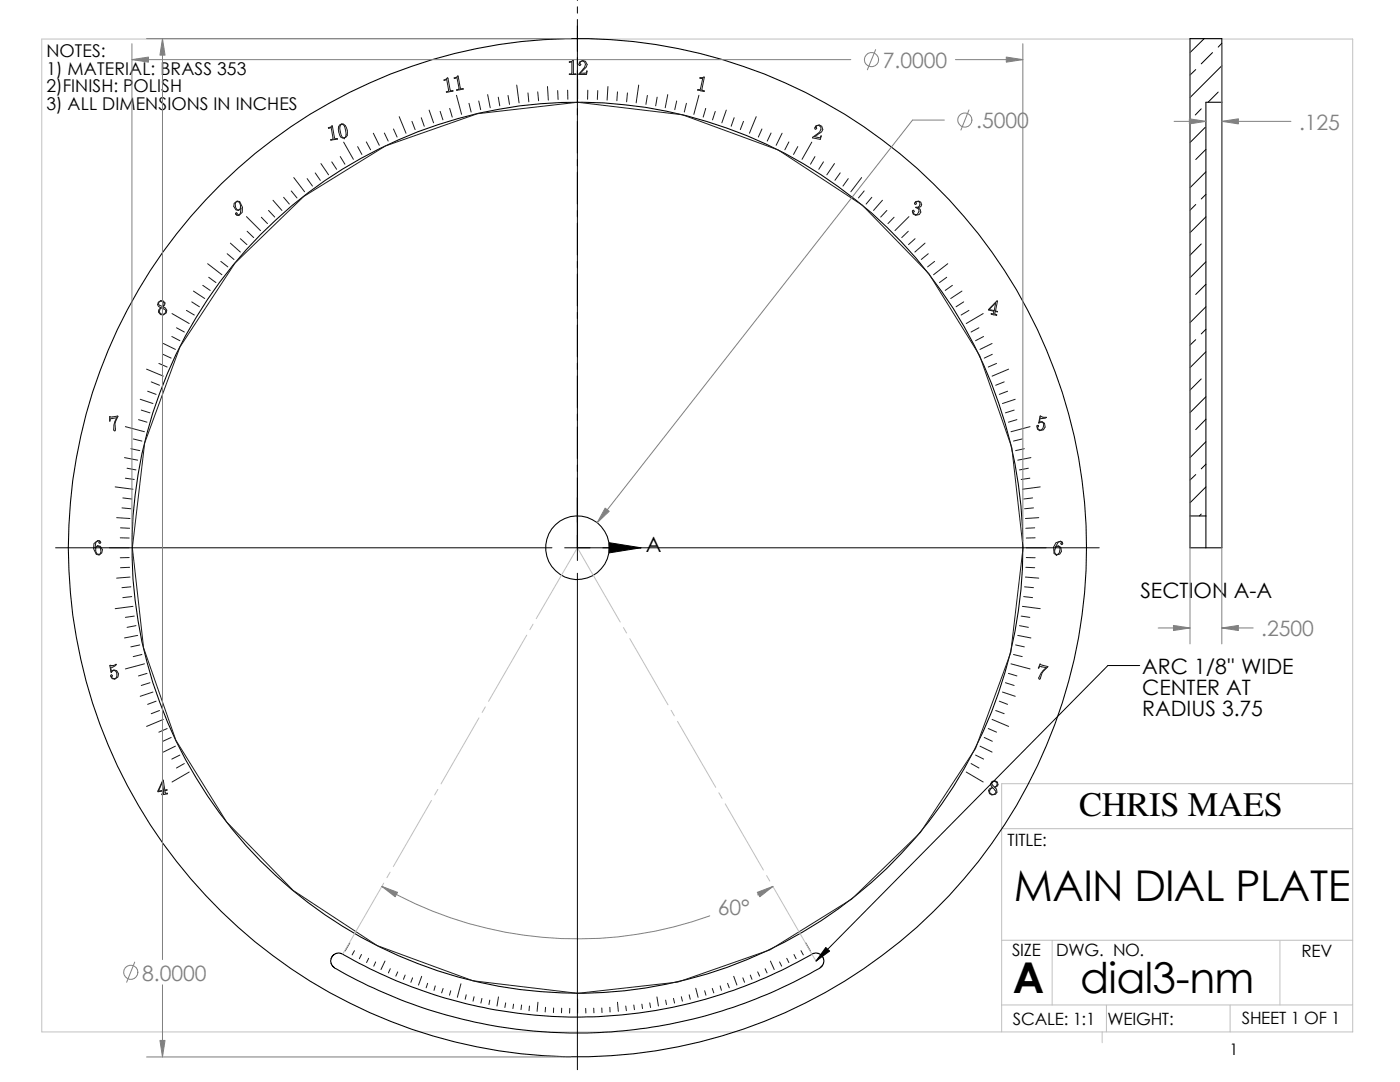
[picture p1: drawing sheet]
<svg xmlns="http://www.w3.org/2000/svg" width="279mm" height="216mm" viewBox="0 0 279 216" stroke-linecap="round" stroke-linejoin="round" font-family="sans-serif">
<g fill="none" stroke="#c0c0c0" stroke-width=".2">
<path d="M8.3 7.8h261.7v198.1h-261.7zM105.1 126.7l-7.6 13.3M106.4 124.5l-.7 1.1M107 123.4l8.2-14.1 8.6 14.8M124.4 125.2l.7 1.1M125.7 127.4l7.6 13.2M86.1 159.7l-7.6 13.2M87.4 157.5l-.7 1.1M95.6 143.3l-7.6 13.1M96.9 141.1l-.7 1.1M133.9 141.7l.7 1.1M135.2 143.9l7.6 13.2"/>
<path d="M143.5 158.2l.6 1.1M270 156.4h-70.1v49.5M76.6 176.2l-8.2 14.2M77.9 174l-.7 1.1M144.7 160.4l7.7 13.2M153 174.7l.6 1.1M154.3 176.9l8.6 14.8M199.9 165.4h70.1M199.9 187.6h70.1M210 187.6v12.9M255.4 187.6v12.9M199.9 200.5h70.1"/>
<path d="M220 205.9v2.2M220.8 200.5v5.4M245.5 200.5v5.4"/>
</g>
<g fill="none" stroke="#000" stroke-width=".2">
<path d="M238.6 13.9l-1.1 1.1M240.3 7.7l-2.8 2.8M242 10.5l-2.3 2.2M243.1 18.4l-2 2M243.8 13.1l-6.3 6.4M243.8 8.6l-.7 .8M239.7 21.7l-1.2 1.2M240.5 25.4l-3 3M240.7 34.3l-3.2 3.2M240.7 29.8l-2.1 2M240.7 38.8l-1 .9M238.6 40.8l-1.1 1.2"/>
<path d="M239.7 48.7l-2.2 2.2M240.7 43.3l-3.2 3.1M240.7 52.2l-3.2 3.2M240.7 56.7l-2.1 2.1M238.6 67.8l-1.1 1.1M239.7 75.6l-2.2 2.3M240.7 61.2l-3.2 3.2M240.7 70.2l-3.2 3.2M240.7 79.2l-3.2 3.1M240.7 65.7l-1 .9M238.6 94.7l-1.1 1.1M240.7 88.1l-3.2 3.2"/>
<path d="M240.7 97.2l-3.2 3.1M240.7 83.7l-2.1 2M240.7 92.6l-1 1M239.7 102.6l-.3 .4"/>
</g>
<g fill="none" stroke="#000" stroke-width=".21">
<path d="M237.5 7.7h6.3v101.6h-6.3zM243.8 20.4h-3.1v88.9M237.5 103h3.2M66.8 193.2a97.3 97.3 0 0 0 46.8 12.9 104.6 104.6 0 0 0 13.1-.7 98.7 98.7 0 0 0 37-12.2M68.4 190.4a93.8 93.8 0 0 0 94-.2h1l.4 .3 .5 .5 .1 .6v.6l-.3 .5-.4 .4M68.4 190.4l-.4-.2h-.8l-.6 .3-.4 .5-.2 .6v.6l.3 .5 .5 .4"/>
<circle cx="115.2" cy="109.3" r="101.6"/>
<circle cx="115.2" cy="109.3" r="6.3"/>
<circle cx="115.2" cy="109.3" r="88.9"/>
</g>
<g fill="none" stroke="#191924" stroke-width=".2">
<path d="M88.6 16l.8-.5 .4 2.4 .1 .2h.5v.1l-1.3 .2 .4-.4-.3-2.1zM90.6 15.5l.8-.3 .5 2.4 .1 .1 .5 .1-1.4 .2v-.1l.5-.1v-.2l-.4-2.1-.5 .2zM91.1 19l1 3.8M97.3 18.9l.5 2.6M99.4 19.4l.3 1.7M101.4 19l.3 1.8M103.1 17l.5 3.5M105.4 18.5l.1 1.8M107.3 18.3l.2 1.8M109.3 17.3l.1 2.7M111.3 18.1l.1 1.8M113.3 18v1.8"/>
<path d="M113.6 12.3l.8-.2v2.5l.5 .3h-1.3l.5-.2v-.1v-2.2h-.5zM115.3 15.8v4M115.7 12.4l.6-.3 .5 .1 .4 .7-.2 .5-1.2 1.2h1.2l.2-.4-.1 .7h-1.6l1.2-1.5 .1-.5-.1-.5-.5-.3-.3 .2-.2 .4 .2 .2-.2 .2-.2-.1zM117.3 18v1.8M119.3 18.1l-.1 1.8M121.3 17.3l-.1 2.7M123.2 18.3l-.1 1.8M125.2 18.5l-.1 1.8M127.5 17l-.5 3.5M129.2 19l-.3 1.8M131.1 19.4l-.2 1.7M133.3 18.9l-.5 2.6"/>
<path d="M139.5 19l-1 3.8M139.7 15.5l.8-.1-.4 2.4v.2l.4 .1v.1l-1.3-.2 .1-.1h.4l.1-.1 .5-2.2h-.6zM54.5 40l1.8 2M56.6 39.4l1.1 1.3M58.1 38.1l1.2 1.4M58.6 35.4l2.2 2.9M61.3 35.6l1.1 1.5M62.9 34.5l1 1.5M64.1 32.6l1.5 2.3M65.5 25.5l.8-.4 .5 2.4 .1 .2 .4-.1 .1 .2-1.4 .2v-.1l.4-.1 .1-.2-.4-2.2-.5 .2zM66.2 32.3l1 1.5M67.8 24.9l.4-.2a1.39 1.39 0 0 1 1.1 1.7l-.2 .9-.4 .3h-.3a2.05 2.05 0 0 1-.8-2.3z"/>
<path d="M67.9 31.2l.9 1.6M68 24.9l.2-.1a1.1 1.1 0 0 1 .8 1.2 1.18 1.18 0 0 1-.3 1.5 1.26 1.26 0 0 1-.8-1.3l-.1-.9zM68.6 28.4l1.9 3.4M68.7 27.5h.1M71.4 29.3l.8 1.5M73.1 28.3l.9 1.6M74.5 26.6l1.2 2.4M76.7 26.5l.8 1.7M78.5 25.7l.7 1.6M79.7 23.3l1.3 3.3M82.2 24.2l.6 1.7M84.1 23.5l.6 1.7"/>
<path d="M85.6 22l.9 2.5M87.8 22.2l.6 1.7M89.7 21.6l.6 1.8M93.6 20.6l.4 1.8M95.5 20.2l.4 1.7M135 20.2l-.3 1.7M137 20.6l-.4 1.8M140.8 21.6l-.5 1.8M142.7 22.2l-.5 1.7M144.9 22l-.8 2.5M146.5 23.5l-.6 1.7M148.4 24.2l-.7 1.7"/>
<path d="M150.9 23.3l-1.3 3.3M152.1 25.7l-.8 1.6M153.9 26.5l-.8 1.7M156.1 26.6l-1.2 2.4M157.4 28.3l-.8 1.6M159.2 29.3l-.8 1.5M162 28.4l-1.9 3.4M162.6 31.2l-.8 1.6M162.8 25.1l.7-.2 .5 .3 .2 .7-.2 .4-1.5 1 1.2 .2 .2-.4-.2 .7-1.5-.3 1.4-1.2 .2-.5v-.4l-.4-.4-.3 .1-.3 .3 .2 .2-.4 .1zM164.3 32.3l-.9 1.5M166.5 32.6l-1.5 2.3M167.7 34.5l-1.1 1.5"/>
<path d="M169.3 35.6l-1.1 1.5M172 35.4l-2.2 2.9M172.5 38.1l-1.2 1.4M174 39.4l-1.2 1.3M176.1 40l-1.8 2M38.6 58.1l2.3 1.5M40.5 56.9l1.5 1.1M41.4 52.6l2.9 2.2M41.7 55.3l1.4 1.1M44.1 52.2l1.4 1.1M45.3 50.6l1.4 1.2M46 48.5l2 1.8"/>
<path d="M46.7 40.6l.6-.5 .5 .1 .6 1.2-.1 1-.6 .6h-.5l-.2-.3 .2-.2 .1 .2-.1 .1 .4 .1 .4-.3v-1.2v.3l-.4 .3-.5-.1-.4-.7zM47.1 40.3h.6a1.04 1.04 0 0 1-.1 1.6 1.07 1.07 0 0 1-.5-1.6zM48 47.6l1.3 1.2M49.2 43.2l2.8 2.8M49.3 46.1l1.3 1.3M52.2 43.3l1.2 1.3M53.6 42l1.2 1.3M177 42l-1.2 1.3M178.4 43.3l-1.2 1.3M181.3 46.1l-1.3 1.3M181.4 43.2l-2.8 2.8M182.6 47.6l-1.3 1.2"/>
<path d="M182.8 40.2l.5-.1 .5 .2 .1 .6-.1 .3-.6 .2 .4 .4 .2 .5-.3 .5-.7 .2-.6-.3v-.7h.2v.3h-.2l.2 .4 .4 .1h.2l.4-.6v-.4l-.6-.4a.64 .64 0 0 0 .7-.4 .64 .64 0 0 0-.2-.8l-.6 .2 .2 .2-.2 .2-.2-.2zM184.6 48.5l-2 1.8M185.3 50.6l-1.4 1.2M186.5 52.2l-1.4 1.1M188.9 55.3l-1.4 1.1M189.1 52.6l-2.8 2.2M190.1 56.9l-1.5 1.1M192 58.1l-2.3 1.5M28 79.7l2.5 .8M29.3 73.7l3.3 1.4M29.5 78.1l1.7 .6M30.2 76.2l1.6 .7"/>
<path d="M31.6 60.3l.5-.3h.5l.3 .5v.4l-.4 .3 .5 .2 .3 .5-.1 .5-.6 .4h-.6l-.4-.5 .1-.5 .4-.4-.6-.4zM31.7 72.5l1.7 .7M31.7 60.2l.4-.1 .5 .1 .2 .3-.1 .4-.3 .3-.7-.4zM32.2 61.4l.8 .4 .1 .3-.2 .4-.3 .2-.6-.1-.2-.4 .1-.5zM32.5 61.2h.1M32.5 70.7l1.7 .8M32.6 68.5l2.4 1.2M34.3 67.1l1.6 .9M34.3 62.6l3.5 2M35.2 65.4l1.6 .9M37.2 61.9l1.6 1M38.3 60.2l1.5 1"/>
<path d="M192.3 60.2l-1.5 1M193.4 61.9l-1.6 1M195.4 65.4l-1.6 .9M196.2 62.6l-3.4 2M196.3 67.1l-1.6 .9M198 68.5l-2.4 1.2M198 70.7l-1.6 .8M198.7 60.4l-.3 1.6-1-.2zM198.9 72.5l-1.7 .7M198.9 60.1h.2l-.4 2h.4h-.5l-.1 .4v.2l.4 .1v.1l-1.1-.2v-.1h.4l.1-.1v-.4l-1-.3zM200.4 76.2l-1.7 .7M201.1 78.1l-1.7 .6"/>
<path d="M201.3 73.7l-3.3 1.4M202.6 79.7l-2.5 .8M21.9 83.1l1.6-.1a3.7 3.7 0 0 0-.5 2.9l-.1 .1-.2-.1a3.6 3.6 0 0 1 .6-2.5l-1.2 .2-.2 .4zM23 97.2l3.5 .4M24.5 99.4l1.8 .2M24.8 91.3l2.7 .5M25 85.1l3.8 1M25 95.4l1.8 .3M25.4 93.4l1.7 .4M26.1 89.5l1.8 .4M26.6 87.6l1.7 .4M27.6 83.7l1.7 .5"/>
<path d="M28.2 81.8l1.7 .6M202.4 81.8l-1.7 .6M202.9 83.7l-1.6 .5M204 87.6l-1.7 .4M204.4 89.5l-1.7 .4M205.2 93.4l-1.7 .4M205.5 95.4l-1.7 .3M205.6 85.1l-3.8 1M205.7 91.3l-2.6 .5M206.1 99.4l-1.8 .2M207.6 83l.6 .3h.6l-.9 .2-.3-.1-.2 .8h.6l.4 .3 .2 .7-.4 .6-.7 .1-.4-.3-.1-.7h.3l-.1 .3h-.2l.1 .4 .4 .2a.93 .93 0 0 0 .5-1.6l-.7 .2zM207.6 97.2l-3.6 .4"/>
<path d="M18.8 108.5l.7-.6h.4l.2 .3-.3 .2v-.2l.1-.1-.1-.2-.7 .3-.1 1.1 .5-.4 .5 .1 .4 .7-.1 .6-.5 .4-.6-.1-.5-1.1zM19.3 109.1l.2-.1a1.01 1.01 0 0 1 .4 1.6h-.2a.96 .96 0 0 1-.4-1.5zM21.8 109.3h4M23.3 103.3l2.7 .2M24 107.3l1.8 .1M24 105.3l1.9 .1M24.3 101.3l1.8 .2M25.8 111.3h-1.8M25.9 113.2l-1.9 .1M26 115.1l-2.7 .3M26.1 117.1l-1.8 .2M26.3 119l-1.8 .3"/>
<path d="M204.3 119l1.8 .3M204.5 117.1l1.7 .2M204.6 115.1l2.7 .3M204.7 113.2l1.8 .1M204.8 109.3h3.9M204.8 111.3h1.8M206.2 101.3l-1.7 .2M206.5 105.3l-1.8 .1M206.6 107.3l-1.8 .1M207.3 103.3l-2.7 .2M210.7 108.3l1-.3 .3 .2 .1 .3-.2 .2-.1-.1-.1-.1 .3-.2-.1-.1h-.7l-.6 1 .6-.3 .5 .3 .1 .8-.3 .6-.7 .1-.4-.3-.1-1.2zM210.8 109.1l.4-.1a.84 .84 0 0 1 .2 1.3l-.4 .4h-.2a.95 .95 0 0 1 0-1.6z"/>
<path d="M210.8 110.7h.1M21.9 132.8h.7l.6-.2-.7 .5h-.4l.1 .9 .5-.3 .6 .1 .4 .7-.2 .6-.6 .4-.5-.1-.3-.7h.2l.1 .1-.2 .2 .2 .3 .5 .1a.92 .92 0 0 0 .4-.9 .92 .92 0 0 0-.6-.7l-.5 .4zM26.5 121l-3.5 .5M26.8 122.9l-1.8 .3M27.1 124.8l-1.7 .4M27.5 126.8l-2.7 .5M27.9 128.7l-1.8 .4M28.3 130.6l-1.7 .4M28.8 132.5l-3.8 1M29.3 134.4l-1.7 .5M29.9 136.2l-1.7 .6M30.5 138.1l-2.5 .8"/>
<path d="M31.2 139.9l-1.7 .6M199.4 139.9l1.7 .6M200.1 138.1l2.5 .8M200.7 136.2l1.7 .6M201.3 134.4l1.6 .5M201.8 132.5l3.8 1M202.3 130.6l1.7 .4M202.7 128.7l1.7 .4M203.1 126.8l2.6 .5M203.5 124.8l1.7 .4M203.8 122.9l1.7 .3M204 121l3.6 .5"/>
<path d="M207.6 132.5l1.5 .5a3.6 3.6 0 0 0-1.5 2.5l-.3-.1a3.8 3.8 0 0 1 1.5-2.2l-1.3-.2-.3 .3zM31.8 141.8l-1.6 .6M32.4 156.1l.2 1.6-1 .2zM32.5 155.7h.1l.3 1.9h.4v.1l-.4 .1 .1 .5h.4v.1l-1.1 .2v-.1l.3-.1v-.6l-1.1 .2v-.1zM32.6 143.6l-3.3 1.3M33.4 145.4l-1.7 .7M34.2 147.2l-1.7 .7M35 148.9l-2.4 1.2M35.9 150.7l-1.6 .8M36.8 152.4l-1.6 .8M37.8 154.1l-3.5 1.9M192.8 154.1l3.4 1.9"/>
<path d="M193.8 152.4l1.6 .8M194.7 150.7l1.6 .8M195.6 148.9l2.4 1.2M196.4 147.2l1.6 .7M197.2 145.4l1.7 .7M197.8 157.4l.3-.2 .6 .7 .1 .3-.4 .3h-.4l-.5-.3v-.4zM197.9 156.2l.3-.3h.4l.4 .3v.3l-.2 .4-.3 .2-.5-.6zM198 155.9l.6-.1 .5 .2 .1 .6-.2 .3-.5 .2 .4 .4 .1 .6-.3 .4-.7 .1-.5-.2-.2-.7 .2-.3 .6-.3-.4-.6zM198 143.6l3.3 1.3M198.7 141.8l1.7 .6M69.8 188.1l-.9 1.6M70.7 189.7l-.4 .8"/>
<path d="M72.1 190.5l-.4 .8M73.6 191.2l-.4 .9M75 191.9l-.4 .9M76.8 191.8l-.8 1.7M77.9 193.3l-.4 .8M79.4 193.9l-.4 .9M80.9 194.6l-.4 .8M82.3 195.1l-.3 .9M84.2 194.8l-.7 1.8M85.3 196.2l-.3 .9M86.9 196.7l-.3 .9M88.4 197.2l-.3 .9"/>
<path d="M90 197.7l-.3 .9M92 196.3l-.7 2.7M93 198.5l-.2 .9M94.6 198.9l-.2 .9M96.2 199.2l-.2 1M97.7 199.6l-.1 .8M99.5 198.9l-.3 1.8M107.4 200l-.2 1.8M115.3 199.4v2.8M123.2 200l.2 1.8M131.1 198.9l.3 1.8M132.8 199.6l.2 .8"/>
<path d="M134.4 199.2l.2 1M136 198.9l.2 .9M137.5 198.5l.3 .9M138.9 197.2l.4 1.8M140.6 197.7l.3 .9M142.2 197.2l.3 .9M143.7 196.7l.3 .9M145.2 196.2l.3 .9M146.4 194.8l.7 1.8M148.3 195.1l.3 .9M149.7 194.6l.4 .8M151.2 193.9l.4 .9"/>
<path d="M152.7 193.3l.4 .8M153.8 191.8l.7 1.7M155.6 191.9l.4 .9M157 191.2l.4 .9M158.5 190.5l.4 .8M159.9 189.7l.4 .8M160.8 188.1l.9 1.6M100.9 200.1l-.1 .9M102.5 200.4l-.1 .9M104.1 200.5l-.1 1M105.7 200.7l-.1 1M108.9 201l-.1 .9"/>
<path d="M110.5 201.1l-.1 1M112.1 201.2v.9M113.7 201.2v.9M116.9 201.2v.9M118.5 201.2v.9M120.1 201.1v1M121.7 201l.1 .9M124.9 200.7l.1 1M126.5 200.5l.1 1M128.1 200.4l.1 .9M129.7 200.1l.1 .9"/>
<circle cx="115.3" cy="109.3" r="88.9"/>
</g>
<path d="M76.2 176.9a78.1 78.1 0 0 0 65.4 5.9M154.3 176.9l-3.1 1.7" fill="none" stroke="#808080" stroke-width=".2"/>
<path d="M76.2 176.9l3.1 1.2-.4 .8z" fill="#808080"/>
<path d="M76.2 176.9l3.1 1.2-.4 .8z" fill="none" stroke="#808080" stroke-width=".2"/>
<path d="M151.1 178.1l3.2-1.2-2.7 2z" fill="#808080"/>
<path d="M237.5 9v119.5M243.8 9v119.5M234.3 24.2h6.4M243.8 24.2h13.8M231.1 125.3h6.4M243.8 125.3h6.3M151.1 178.1l3.2-1.2-2.7 2z" fill="none" stroke="#808080" stroke-width=".2"/>
<path d="M234.2 124.8l3.3 .5-3.3 .5z" fill="#808080"/>
<path d="M234.2 124.8l3.3 .5-3.3 .5z" fill="none" stroke="#808080" stroke-width=".2"/>
<path d="M243.8 125.3l3.3-.5v1z" fill="#808080"/>
<path d="M243.8 125.3l3.3-.5v1z" fill="none" stroke="#808080" stroke-width=".2"/>
<path d="M237.4 23.7l3.3 .5-3.3 .5z" fill="#808080"/>
<path d="M237.4 23.7l3.3 .5-3.3 .5z" fill="none" stroke="#808080" stroke-width=".2"/>
<path d="M243.8 24.2l3.3-.5v1z" fill="#808080"/>
<g fill="none" stroke="#808080" stroke-width=".2">
<path d="M26.3 8.7v99.3M26.3 11.9h143.5M29.3 7.7h84.7M32.4 7.7v183.8M174.8 9.9l-1.7 4M190.7 11.9h13.4M204.1 8.7v99.3M188.5 24h-6.4l-62.9 80.3M193.4 21.9l-1.6 4.1M243.8 24.2l3.3-.5v1zM26.9 192l-1.6 4M32.4 196.5v14.4"/>
<path d="M29.3 210.9h84.7"/>
<circle cx="173.9" cy="11.9" r="1.41"/>
<circle cx="192.6" cy="24" r="1.41"/>
<circle cx="26.1" cy="194" r="1.41"/>
</g>
<path d="M115.2 5.2v99M11.1 109.3h99.1M112.7 109.3h5.1M115.2 106.8v5M115.2 114.4v99M120.3 109.3h99.1M227.5 132.8h-6.4l-58.2 59" fill="none" stroke="#000" stroke-width=".2"/>
<path d="M31.9 207.6h1l-.5 3.3z" fill="#808080"/>
<path d="M31.9 207.6h1l-.5 3.3z" fill="none" stroke="#808080" stroke-width=".2"/>
<path d="M26.3 11.9l3.3-.5v1z" fill="#808080"/>
<path d="M26.3 11.9l3.3-.5v1z" fill="none" stroke="#808080" stroke-width=".2"/>
<path d="M200.8 11.4l3.3 .5-3.3 .5z" fill="#808080"/>
<path d="M200.8 11.4l3.3 .5-3.3 .5z" fill="none" stroke="#808080" stroke-width=".2"/>
<path d="M32.4 7.7l.5 3.3h-1z" fill="#808080"/>
<path d="M32.4 7.7l.5 3.3h-1z" fill="none" stroke="#808080" stroke-width=".2"/>
<path d="M120.8 101.4l.8 .6-2.4 2.3z" fill="#808080"/>
<path d="M120.8 101.4l.8 .6-2.4 2.3z" fill="none" stroke="#808080" stroke-width=".2"/>
<path d="M121.6 108.3l6.3 1-6.3 1zM164.8 189.1l.8 .7-2.7 2z" fill="#000"/>
<g fill="none" stroke="#000" stroke-width=".2">
<path d="M115.2 -.1v.2M115.2 1.4v1.2M115.2 3.9v6.3M115.2 11.5v1.3M115.2 14.1v6.3M115.2 21.7v1.2M115.2 24.2v6.4M115.2 31.8v1.3M115.2 34.4v6.3M115.2 42v1.3M115.2 44.5v6.4M115.2 52.2v1.2"/>
<path d="M115.2 54.7v6.3M115.2 62.3v1.3M115.2 64.9v6.3M115.2 72.5v1.2M115.2 75v6.4M115.2 82.6v1.3M115.2 85.2v6.3M115.2 92.8v1.3M115.2 95.3v4M115.2 109.3h12.7M121.6 108.3l6.3 1-6.3 1zM164.8 189.1l.8 .7-2.7 2z"/>
</g>
<path d="M115.2 99.3v10" fill="none" stroke="#000" stroke-width=".25"/>
<g font-size="8.5">
<text x="202.4" y="179.8">MAIN DIAL PLATE</text>
<text x="202.1" y="198.2">A</text>
<text x="215.6" y="198.1">dial3-nm</text>
</g>
<text font-size="6.9" x="215.3" y="162.9">CHRIS MAES</text>
<g font-size="4.2" fill="#808080">
<text x="176.2" y="13.6">7.0000</text>
<text x="194.8" y="25.6">.5000</text>
<text x="259.2" y="25.9">.125</text>
<text x="251.7" y="127">.2500</text>
<text x="143.3" y="182.5">60°</text>
<text x="28.4" y="195.7">8.0000</text>
</g>
<g font-size="4.2">
<text x="128.9" y="110.1">A</text>
<text x="227.6" y="119.3">SECTION A-A</text>
<text x="228" y="134.5">ARC 1/8'' WIDE</text>
<text x="228" y="138.7">CENTER AT</text>
<text x="228" y="142.9">RADIUS 3.75</text>
</g>
<g font-size="3.5">
<text x="9.3" y="11.4">NOTES:</text>
<text x="9.3" y="14.9">1) MATERIAL: BRASS 353</text>
<text x="9.3" y="18.4">2)FINISH: POLISH</text>
<text x="9.3" y="22">3) ALL DIMENSIONS IN INCHES</text>
</g>
<g font-size="3.4">
<text x="201.1" y="168.8">TITLE:</text>
<text x="202" y="190.8">SIZE</text>
<text x="210.8" y="190.8">DWG. NO.</text>
<text x="259.8" y="191">REV</text>
<text x="202.1" y="204.4">SCALE: 1:1</text>
<text x="221" y="204.5">WEIGHT:</text>
<text x="247.8" y="204.4">SHEET 1 OF 1</text>
</g>
<text font-size="3.2" x="245.4" y="210.6">1</text>
</svg>
